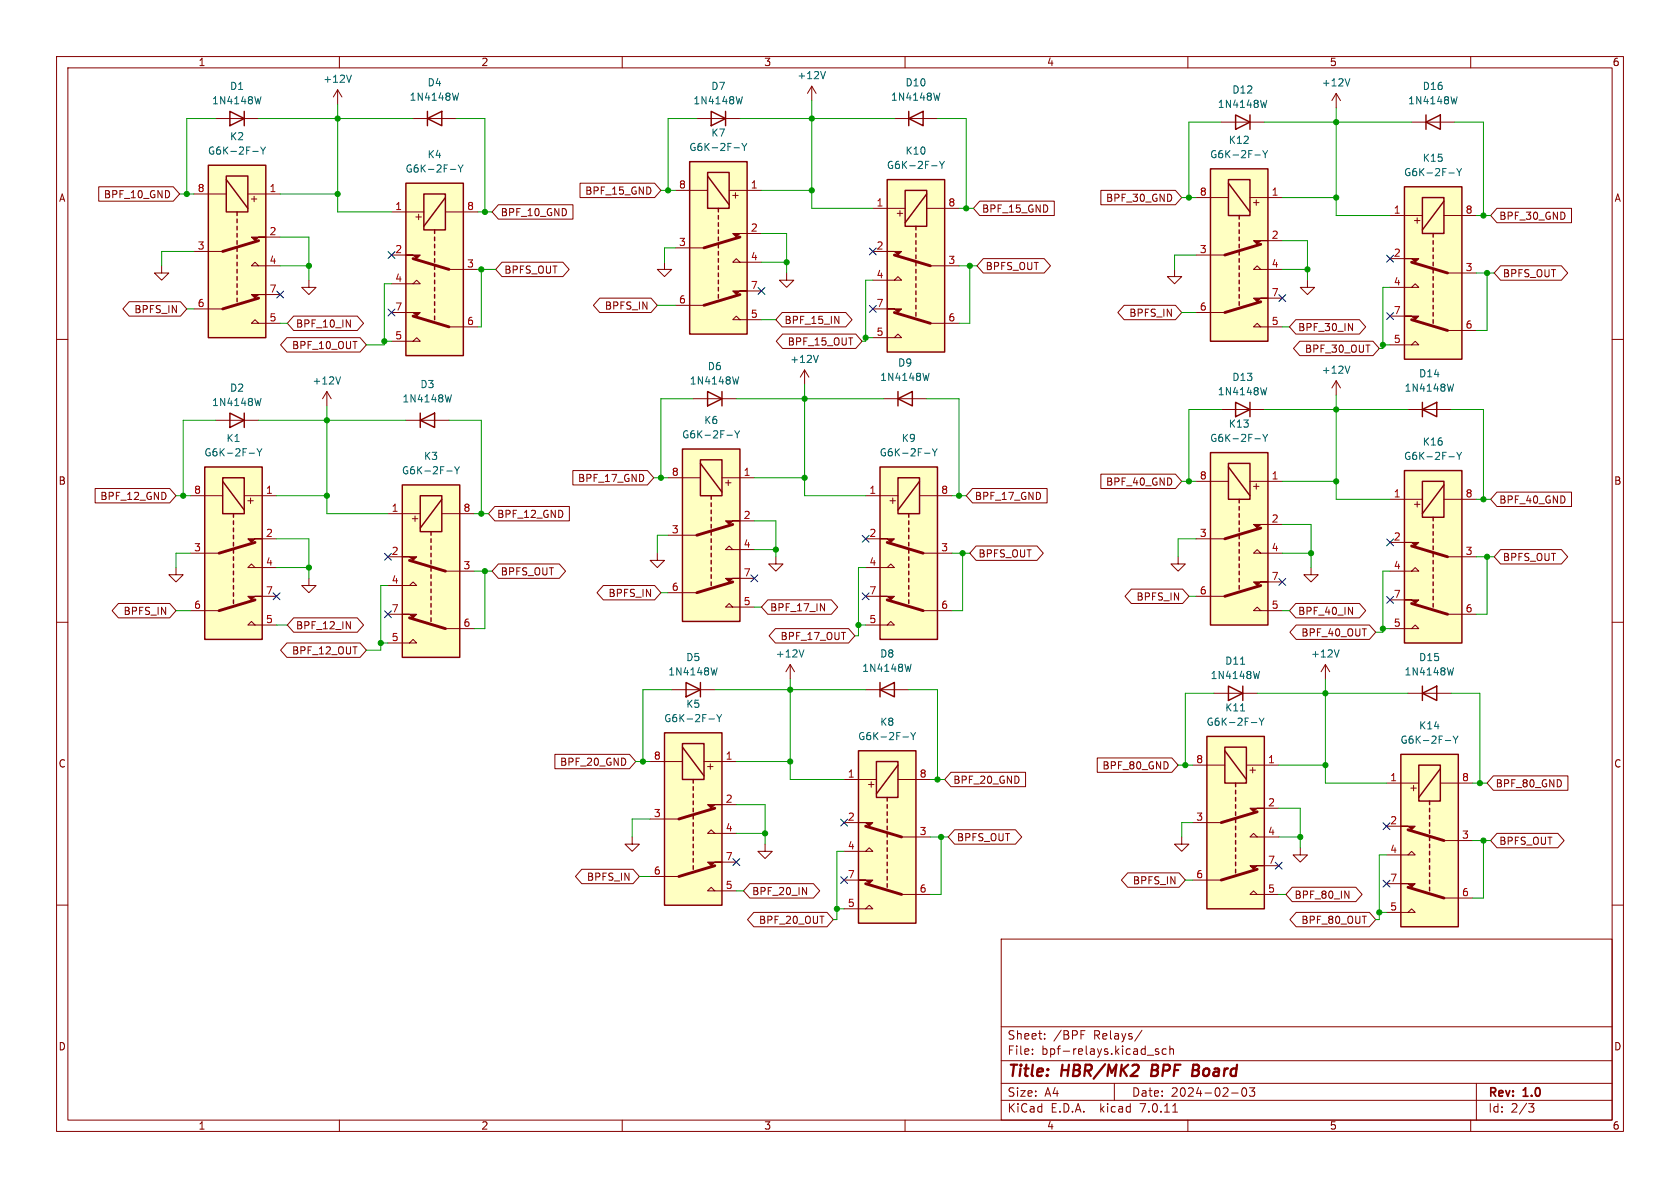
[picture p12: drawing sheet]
<svg xmlns="http://www.w3.org/2000/svg" width="297mm" height="210mm" viewBox="0 0 297 210" stroke-linecap="round" stroke-linejoin="round" font-family="sans-serif">
<g fill="none" stroke="#840000" stroke-width=".18">
<path d="M10 10h277v190h-277zM12 12h273v186h-273zM59.7 15.9l-.8 1.2M59.7 15.9v2.5M59.7 15.9l.8 1.2M60 10v2M110 10v2M143.5 15.2l.8 1.3M143.5 15.2v2.6M143.5 15.2l-.8 1.3M160 10v2M210 10v2"/>
<path d="M236.2 16.5l-.7 1.3M236.2 16.5v2.6M236.2 16.5l.8 1.3M260 10v2M17.5 33h13.1l1.1 1.3-1.1 1.3h-13.1zM34.3 34.3h5.7M38.1 21h7.6M43.8 34.3h5.7M69.2 37.5h5.7M73 21h7.6M78.7 37.5h5.8M88.1 36.2h13.2v2.5h-13.2l-1.1-1.2z"/>
<path d="M102.5 32.4h13.2l1.1 1.3-1.1 1.2h-13.2zM119.4 33.7h5.7M123.2 21h7.6M128.9 33.7h5.7M154.3 36.8h5.7M158.1 21h7.6M163.8 36.8h5.7M173.2 35.6h13.2v2.5h-13.2l-1.1-1.3zM194.6 33.7h13.2l1.1 1.2-1.1 1.3h-13.2zM211.5 34.9h5.7M215.9 21.6h7.6M221 34.9h5.7"/>
<path d="M245.7 38.1h5.8M249.6 21.6h7.6M255.3 38.1h5.7M264.6 36.8h13.2v2.6h-13.2l-1.1-1.3zM10 60h2M22.8 53.3h9.1l1.1 1.3-1.1 1.3h-9.1l-1.1-1.3zM28.6 47v1.3h1.2l-1.2 1.2-1.3-1.2h1.3M34.3 44.5h5.1M34.3 54.6h5.1M45.7 47l-.6-.6-.7 .6h5.1M45.7 57.2l-.6-.7-.7 .7h5.1M47 41.9h2.5"/>
<path d="M47 52.1h2.5M50.7 59.7h13l1.1 1.3-1.1 1.2h-13l-1.1-1.2zM51.9 55.9h11.3l1.1 1.3-1.1 1.2h-11.3l-1.1-1.2zM54.6 49.5v1.3h1.3l-1.3 1.3-1.3-1.3h1.3M61.2 56.6l.7 1.2v-1.2M69.2 50.2h5.1l-.6-.7-.7 .7M69.2 45.1h2.6M69.2 55.2h2.6M79.4 47.6h5.1M79.4 57.8h5.1M88.7 46.4h10.8l1.1 1.2-1.1 1.3h-10.8l-1.1-1.3zM106 52.7h9.1l1.1 1.3-1.1 1.2h-9.1l-1.1-1.2z"/>
<path d="M117.5 46.4v1.2h1.2l-1.2 1.3-1.3-1.3h1.3M119.4 43.8h5.1M119.4 54h5.1M130.8 46.4l-.6-.7-.7 .7h5.1M130.8 56.5l-.6-.6-.7 .6h5.1M132.1 41.3h2.5M132.1 51.4h2.5M138.3 55.2h11.2l1.1 1.3-1.1 1.3h-11.2l-1.1-1.3zM138.3 59.1h13l1.1 1.2-1.1 1.3h-13l-1.1-1.3zM139.1 48.3v1.2h1.2l-1.2 1.3-1.3-1.3h1.3M147.6 55.9l.7 1.3v-1.3M154.3 49.5h5.1l-.7-.6-.6 .6"/>
<path d="M154.3 59.7h5.1l-.7-.6-.6 .6M154.3 44.5h2.5M154.3 54.6h2.5M164.5 47h5M164.5 57.2h5M173.8 45.7h10.8l1.1 1.3-1.1 1.3h-10.8l-1.1-1.3zM198.7 54h9.1l1.1 1.2-1.1 1.3h-9.1l-1.1-1.3zM207.6 47.6v1.3h1.3l-1.3 1.3-1.2-1.3h1.2M211.5 45.1h5M211.5 55.2h5M222.9 47.6l-.7-.6-.6 .6h5.1M222.9 57.8l-.7-.6-.6 .6h5.1"/>
<path d="M224.2 42.5h2.5M224.2 52.7h2.5M229.1 56.5h11.2l1.1 1.3-1.1 1.3h-11.2l-1.1-1.3zM231.1 49.5v1.3h1.3l-1.3 1.3-1.2-1.3h1.2M238.4 57.2l.7 1.3v-1.3M245.7 50.8h5.1l-.6-.6-.6 .6M245.7 45.7h2.6M245.7 55.9h2.6M255.9 48.3h5.1M255.9 58.4h5.1M265.3 47h10.7l1.2 1.3-1.2 1.2h-10.7l-1.1-1.2zM285 60h2"/>
<path d="M38.1 74.3h7.6M57.8 69.2l-.8 1.3M57.8 69.2v2.6M57.8 69.2l.7 1.3M69.2 60.3h5.1l-.6-.6-.7 .6M71.8 74.3h7.6M122.6 70.5h7.6M142.2 65.4l-.7 1.3M142.2 65.4v2.5M142.2 65.4l.8 1.3M156.2 70.5h7.6M215.9 72.4h7.6"/>
<path d="M229.8 60.3h12.9l1.1 1.3-1.1 1.3h-12.9l-1.1-1.3zM236.2 67.3v2.6M236.2 67.3l-.7 1.3M236.2 67.3l.8 1.3M245.7 61h5.1l-.6-.7-.6 .7M248.9 72.4h7.6M16.8 86.4h13.2l1.1 1.2-1.1 1.3h-13.2zM33.7 87.6h5.7M33.7 97.8h5M43.2 87.6h5.7M46.4 95.3h2.5M68.6 98.4h2.5"/>
<path d="M68.6 90.8h5.7M78.1 90.8h5.7M87.5 89.5h13.2v2.6h-13.2l-1.1-1.3zM88.1 99.7h10.8l1.1 1.3-1.1 1.2h-10.8l-1.1-1.2zM101.3 83.2h13.2l1.1 1.3-1.1 1.2h-13.2zM116.2 97.8v1.3h1.3l-1.3 1.2-1.3-1.2h1.3M118.1 84.5h5.7M118.1 94.6h5.1M127.6 84.5h5.7M129.5 97.2l-.6-.7-.6 .7h5M130.8 92.1h2.5M137.2 98.4v1.3h1.2l-1.2 1.3-1.3-1.3h1.3"/>
<path d="M153 87.6h5.7M153 95.3h2.6M162.6 87.6h5.7M163.2 97.8h5.1M171.9 86.4h13.2v2.5h-13.2l-1.1-1.3zM172.6 96.5h10.7l1.1 1.3-1.1 1.3h-10.7l-1.2-1.3zM194.6 83.8h13.2l1.1 1.3-1.1 1.3h-13.2zM208.3 98.4v1.3h1.2l-1.2 1.3-1.3-1.3h1.3M211.5 95.3h5M211.5 85.1h5.7M221 85.1h5.7M222.9 97.8l-.7-.6-.6 .6h5.1"/>
<path d="M224.2 92.7h2.5M245.7 88.3h5.8M245.7 95.9h2.6M255.3 88.3h5.7M255.9 98.4h5.1M264.6 87h13.2v2.5h-13.2l-1.1-1.2zM265.3 97.2h10.7l1.2 1.2-1.2 1.3h-10.7l-1.1-1.3zM10 110h2M20.9 106.7h9.1l1.1 1.3-1.1 1.2h-9.1l-1.1-1.2zM31.1 100.3v1.3h1.3l-1.3 1.3-1.3-1.3h1.3M33.7 108h5M45.1 100.3l-.7-.6-.6 .6h5.1"/>
<path d="M45.1 110.5l-.7-.6-.6 .6h5.1M46.4 105.4h2.5M50.7 113.7h13l1.1 1.2-1.1 1.3h-13l-1.1-1.3zM51.9 109.2h11.3l1.1 1.3-1.1 1.3h-11.3l-1.1-1.3zM54.6 102.2v1.3h1.3l-1.3 1.3-1.3-1.3h1.3M61.2 109.9l.7 1.3v-1.3M68.6 103.5h5.1l-.7-.6-.6 .6M68.6 113.7h5.1l-.7-.7-.6 .7M68.6 108.6h2.5M78.7 101h5.1M78.7 111.1h5.1M106.7 103.5h9l1.1 1.3-1.1 1.2h-9l-1.2-1.2z"/>
<path d="M118.1 104.8h5.1M129.5 107.3l-.6-.6-.6 .6h5M130.8 102.2h2.5M135.7 106h11.3l1.1 1.3-1.1 1.3h-11.3l-1.1-1.3zM137.1 111.1h12.9l1.1 1.3-1.1 1.3h-12.9l-1.1-1.3zM139.7 117.5l-.8 1.2M139.7 117.5v2.5M139.7 117.5l.8 1.2M145 106.7l.8 1.3v-1.3M153 100.3h5.1l-.6-.6-.7 .6M153 110.5h5.1l-.6-.6-.7 .6M153 105.4h2.6"/>
<path d="M163.2 108h5.1M200 104.1h9.1l1.1 1.3-1.1 1.3h-9.1l-1.1-1.3zM211.5 105.4h5M222.9 108l-.7-.7-.6 .7h5.1M224.2 102.9h2.5M229.1 106.7h11.2l1.1 1.3-1.1 1.2h-11.2l-1.1-1.2zM229.1 110.5h13l1.1 1.3-1.1 1.2h-13l-1.1-1.2zM231.8 100.3v1.3h1.2l-1.2 1.3-1.3-1.3h1.3M234.3 117.5l-.7 1.2M234.3 117.5v2.5M234.3 117.5l.8 1.2M238.4 107.4l.7 1.2v-1.2"/>
<path d="M245.7 101h5.1l-.6-.7-.6 .7M245.7 111.1h5.1l-.6-.6-.6 .6M245.7 106h2.6M255.9 108.6h5.1M285 110h2M98.1 133.3h13.2l1.1 1.3-1.1 1.3h-13.2zM114.9 134.6h5.7M118.7 121.9h7.7M124.5 134.6h5.7M149.2 137.8h5.7M153 121.9h7.7M158.7 137.8h5.8"/>
<path d="M168.1 136.5h13.2v2.6h-13.2l-1.1-1.3zM194 134h13.2l1.1 1.3-1.1 1.2h-13.2zM210.8 135.3h5.7M214.6 122.6h7.6M220.3 135.3h5.8M245.1 138.4h5.7M248.9 122.6h7.6M254.6 138.4h5.7M264 137.2h13.2v2.5h-13.2l-1.1-1.3zM10 160h2M102.8 153.7h9.1l1.1 1.2-1.1 1.3h-9.1l-1.1-1.3zM111.8 148v1.2h1.2l-1.2 1.3-1.3-1.3h1.3"/>
<path d="M114.9 144.8h5.1M114.9 154.9h5.1M126.4 147.3l-.7-.6-.6 .6h5.1M126.4 157.5l-.7-.7-.6 .7h5.1M127.6 142.2h2.6M127.6 152.4h2.6M132.6 156.2h11.2l1.1 1.3-1.1 1.3h-11.2l-1.2-1.3zM135.3 149.2v1.3h1.2l-1.2 1.3-1.3-1.3h1.3M141.9 156.9l.7 1.3v-1.3M149.2 150.5h5.1l-.6-.6-.7 .6M149.2 145.4h2.6M149.2 155.6h2.6"/>
<path d="M159.4 148h5.1M159.4 158.1h5.1M168.8 146.7h10.7l1.1 1.3-1.1 1.2h-10.7l-1.2-1.2zM199.4 154.3h9l1.1 1.3-1.1 1.2h-9l-1.1-1.2zM208.9 148v1.2h1.3l-1.3 1.3-1.3-1.3h1.3M210.8 145.4h5.1M210.8 155.6h5.1M222.2 148l-.6-.7-.6 .7h5.1M222.2 158.1l-.6-.6-.6 .6h5.1M223.5 142.9h2.6M223.5 153h2.6M228.4 156.8h11.3l1.1 1.3-1.1 1.3h-11.3l-1.1-1.3z"/>
<path d="M229.9 149.9v1.2h1.2l-1.2 1.3-1.3-1.3h1.3M237.7 157.5l.8 1.3v-1.3M245.1 151.1h5.1l-.6-.6-.7 .6M245.1 146.1h2.5M245.1 156.2h2.5M255.3 148.6h5M255.3 158.8h5M264.6 147.3h10.8l1.1 1.3-1.1 1.3h-10.8l-1.1-1.3zM285 160h2M133.3 161.3h12.9l1.1 1.3-1.1 1.2h-12.9l-1.1-1.2zM149.2 160.7h5.1l-.6-.7-.7 .7M177 166h108v32h-108z"/>
<path d="M229.1 161.3h13l1.1 1.3-1.1 1.2h-13l-1.1-1.2zM245.1 161.3h5.1l-.6-.6-.7 .6M60 198v2M110 198v2M160 198v2M177 194.5h108M177 191.5h108M177 187.5h108M177 181.5h108M182.5 186.3v.1M182.5 185.5v.1M184.7 183.6v.1"/>
<path d="M184.7 182.8v.1M191.1 182.9h.5M191.1 182.2h.7M197 191.5v3M201.9 182.1l-1.3 2M202.8 186.5h1.2M204.8 185.5l-.3-.1-.3 .2 .1 .2 .5 .2v.3h-.6M206.2 185.5l-.5-.1-.2 .3v.4l.1 .2h.6M206.8 185.5l.2-.1 .4 .1 .1 .9M206.8 184.9v1.5M207.3 196.6h.9M210 198v2"/>
<path d="M217.7 193.2h1.2M219.7 192.4l.2-.1a.81 .81 0 0 1 .6 .6 .81 .81 0 0 1-.3 .8l-.2 .1a.81 .81 0 0 1-.3-1.4zM220.9 192.3h.9l-.5 .6 .4 .1v.7l-.2 .1h-.4l-.2-.1M260 198v2M261 191.5v6.5M270.2 195.1h1l-.5 .6 .4 .1 .1 .5-.3 .3h-.4"/>
</g>
<path d="M203.7 188.2l-.2 2h.8M210.9 189.2h.6M211 188.2l.8 .1M211.5 189.2l.3 .1M211.7 190.1l-1 .1M211.7 189.1l-.2 .1" fill="none" stroke="#840000" stroke-width=".4"/>
<g fill="none" stroke="#006464" stroke-width=".18">
<path d="M46.1 17.1l-.3 1.3M62.1 13.3l-.4 1.2M81.1 16.5l-.3 1.2M131.2 17.1l-.3 1.3M145.9 12.6l-.4 1.3M166.2 16.5l-.3 1.2M223.9 17.7l-.3 1.3M238.6 13.9l-.4 1.3M257.6 17.1l-.3 1.3M44.7 26.8h1M46.1 26l.4 .6M46.5 26.6v.6"/>
<path d="M46.9 26l-.4 .6M79.6 29.9h1M81 29.2l.4 .6M81.4 29.8v.6M81.9 29.2l-.5 .6M129.8 26.1h.9M131.2 25.3l.4 .7M131.6 26v.6M132 25.3l-.4 .7M164.7 29.3h1M166.1 28.5l.4 .7M166.5 29.2v.6"/>
<path d="M166.9 28.5l-.4 .7M221.9 27.4h.9M223.2 26.6l.5 .7M223.7 27.3v.6M224.1 26.6l-.4 .7M256.1 30.6h1M257.5 29.8l.5 .7M258 30.5v.6M258.4 29.8l-.4 .7M45.4 79.3l.5 .7M45.9 80v.6M46.1 70.4l-.3 1.3"/>
<path d="M46.3 79.3l-.4 .7M60.2 66.6l-.4 1.3M79.8 69.8l-.3 1.3M128.5 76.9h1M129.9 76.1l.4 .7M130.3 76.8v.6M130.6 66.6l-.3 1.3M130.7 76.1l-.4 .7M144.7 62.8l-.5 1.3M164.3 66l-.3 1.3M164.8 79.3l.5 .7M165.3 80v.6"/>
<path d="M165.7 79.3l-.4 .7M221.9 77.6h.9M223.2 76.8l.5 .6M223.7 77.4v.6M223.9 68.5l-.3 1.3M224.1 76.8l-.4 .6M238.6 64.7l-.4 1.3M257 67.9l-.3 1.3M257.5 80l.5 .6M258.4 80l-.4 .6M44.1 80.1h.9M79 83.3h.9"/>
<path d="M80.4 82.5l.4 .7M80.8 83.2v.6M81.2 82.5l-.4 .7M163.4 80.1h1M256.1 80.7h1M258 80.6v.6M126.8 118.1l-.3 1.2M142.1 114.9l-.4 1.2M161.1 117.4l-.3 1.3M219.3 117.4h.7M222.7 118.7l-.3 1.3M236.7 114.9l-.4 1.2"/>
<path d="M257 118.1l-.3 1.2M125.3 127.1h1M126.7 126.3l.5 .7M127.2 127v.6M127.6 126.3l-.4 .7M159.6 130.3h1M161 129.5l.4 .6M161.4 130.1v.7M161.9 129.5l-.5 .6M219.3 125.7h.7M221.2 127.7h1M222.6 126.9l.4 .7"/>
<path d="M223 127.6v.6M223.5 126.9l-.5 .7M255.5 130.9h1M256.9 130.1l.4 .7M257.3 130.8v.6M257.7 130.1l-.4 .7"/>
</g>
<g fill="none" stroke="#840000" stroke-width=".25">
<path d="M40.6 19.7l2.6 1.3-2.6 1.2zM43.2 19.7v2.5M75.6 19.7v2.5M125.7 19.7l2.6 1.3-2.6 1.2zM128.3 19.7v2.5M160.7 19.7v2.5M36.8 29.2h10.2v30.5h-10.2zM40 31.1h3.8v6.4h-3.8zM40 31.8l3.8 5M41.9 37.5v.6M41.9 38.7v.7M71.8 32.4h10.1v30.5h-10.1z"/>
<path d="M74.9 34.3h3.8v6.3h-3.8zM75.6 21l2.5-1.3v2.5zM78.7 34.9l-3.8 5.1M121.9 28.6h10.2v30.5h-10.2zM125.1 30.5h3.8v6.3h-3.8zM125.1 31.1l3.8 5.1M127 36.8v.7M127 38.1v.6M127 39.4v.6M156.8 31.8h10.2v30.4h-10.2zM160 33.7h3.8v6.3h-3.8zM160.7 21l2.5-1.3v2.5z"/>
<path d="M163.8 34.3l-3.8 5.1M214 29.8h10.2v30.5h-10.2zM217.2 31.8h3.8v6.3h-3.8zM217.2 32.4l3.8 5.1M218.4 20.3l2.6 1.3-2.6 1.3zM219.1 38.1v.6M219.1 39.4v.6M221 20.3v2.6M248.3 33h10.1v30.5h-10.1zM251.5 34.9h3.8v6.4h-3.8zM252.1 21.6l2.5-1.3v2.6zM252.1 20.3v2.6"/>
<path d="M255.3 35.6l-3.8 5M41.9 40v.6M41.9 41.3v.6M41.9 42.5v.7M41.9 43.8v.7M41.9 45.1v.6M41.9 46.4v.6M41.9 47.6v.7M41.9 48.9v.6M41.9 50.2v.6M41.9 51.4v.7M41.9 52.7v.6"/>
<path d="M76.8 40.6v.7M76.8 41.9v.6M76.8 43.2v.6M76.8 44.5v.6M76.8 45.7v.7M76.8 47v.6M76.8 48.3v.6M76.8 49.5v.7M76.8 50.8v.6M76.8 52.1v.6M76.8 53.3v.7M76.8 54.6v.6"/>
<path d="M76.8 55.9v.6M127 40.6v.7M127 41.9v.6M127 43.2v.6M127 44.5v.6M127 45.7v.7M127 47v.6M127 48.3v.6M127 49.5v.7M127 50.8v.6M127 52.1v.6M161.9 40v.6"/>
<path d="M161.9 41.3v.6M161.9 42.5v.7M161.9 43.8v.7M161.9 45.1v.6M161.9 46.4v.6M161.9 47.6v.7M161.9 48.9v.6M161.9 50.2v.6M161.9 51.4v.7M161.9 52.7v.6M161.9 54v.6M161.9 55.2v.7"/>
<path d="M219.1 40.6v.7M219.1 41.9v.6M219.1 43.2v.6M219.1 44.5v.6M219.1 45.7v.7M219.1 47v.6M219.1 48.3v.6M219.1 49.5v.7M219.1 50.8v.6M219.1 52.1v.6M219.1 53.3v.7M253.4 41.3v.6"/>
<path d="M253.4 42.5v.7M253.4 43.8v.7M253.4 45.1v.6M253.4 46.4v.6M253.4 47.6v.7M253.4 48.9v.6M253.4 50.2v.6M253.4 51.4v.7M253.4 52.7v.6M253.4 54v.6M253.4 55.2v.7M253.4 56.5v.7"/>
<path d="M40.6 73l2.6 1.3-2.6 1.3zM43.2 73v2.6M74.3 74.3l2.5-1.3v2.6zM74.3 73v2.6M120.6 79.4h10.2v30.5h-10.2zM125.1 69.2l2.5 1.3-2.5 1.3zM127.6 69.2v2.6M158.7 70.5l2.6-1.3v2.6zM158.7 69.2v2.6M218.4 71.1l2.6 1.3-2.6 1.3zM221 71.1v2.6M251.5 72.4l2.5-1.3v2.6z"/>
<path d="M251.5 71.1v2.6M36.2 82.6h10.2v30.4h-10.2zM39.4 84.5h3.8v6.3h-3.8zM39.4 85.1l3.8 5.1M41.3 90.8v.6M41.3 92.1v.6M41.3 93.3v.7M41.3 94.6v.7M41.3 95.9v.6M41.3 97.2v.6M41.3 98.4v.7M41.3 99.7v.6"/>
<path d="M71.1 85.7h10.2v30.5h-10.2zM74.3 87.6h3.8v6.4h-3.8zM76.2 94v.6M76.2 95.3v.6M76.2 96.5v.7M76.2 97.8v.6M76.2 99.1v.6M78.1 88.3l-3.8 5M123.8 81.3h3.8v6.3h-3.8zM123.8 81.9l3.8 5.1M125.7 87.6v.7M125.7 88.9v.6"/>
<path d="M125.7 90.2v.6M125.7 91.4v.7M125.7 92.7v.6M125.7 94v.6M125.7 95.3v.6M125.7 96.5v.7M125.7 97.8v.6M125.7 99.1v.6M155.6 82.6h10.1v30.4h-10.1zM158.7 84.5h3.9v6.3h-3.9zM160.7 90.8v.6M160.7 92.1v.6"/>
<path d="M160.7 93.3v.7M160.7 94.6v.7M160.7 95.9v.6M160.7 97.2v.6M160.7 98.4v.7M160.7 99.7v.6M162.6 85.1l-3.9 5.1M214 80h10.2v30.5h-10.2zM217.2 81.9h3.8v6.4h-3.8zM217.2 82.6l3.8 5M219.1 88.3v.6M219.1 89.5v.7"/>
<path d="M219.1 90.8v.6M219.1 92.1v.6M219.1 93.3v.7M219.1 94.6v.7M219.1 95.9v.6M219.1 97.2v.6M219.1 98.4v.7M219.1 99.7v.6M248.3 83.2h10.1v30.5h-10.1zM251.5 85.1h3.8v6.3h-3.8zM253.4 91.4v.7M253.4 92.7v.6"/>
<path d="M253.4 94v.6M253.4 95.3v.6M253.4 96.5v.7M253.4 97.8v.6M253.4 99.1v.6M255.3 85.7l-3.8 5.1M41.3 101v.6M41.3 102.2v.7M41.3 103.5v.6M41.3 104.8v.6M41.3 106v.7M76.2 100.3v.7"/>
<path d="M76.2 101.6v.6M76.2 102.9v.6M76.2 104.1v.7M76.2 105.4v.6M76.2 106.7v.6M76.2 108v.6M76.2 109.2v.7M125.7 100.3v.7M125.7 101.6v.6M125.7 102.9v.6M160.7 101v.6M160.7 102.2v.7"/>
<path d="M160.7 103.5v.6M160.7 104.8v.6M160.7 106v.7M219.1 101v.6M219.1 102.2v.7M219.1 103.5v.6M253.4 100.3v.7M253.4 101.6v.6M253.4 102.9v.6M253.4 104.1v.7M253.4 105.4v.6M253.4 106.7v.6"/>
<path d="M117.5 129.5h10.1v30.5h-10.1zM120.6 131.4h3.9v6.4h-3.9zM120.6 132.1l3.9 5.1M121.3 120.7l2.5 1.2-2.5 1.3zM122.6 137.8v.6M122.6 139.1v.6M123.8 120.7v2.5M151.8 132.7h10.1v30.5h-10.1zM154.9 134.6h3.8v6.4h-3.8zM155.6 121.9l2.5-1.2v2.5zM155.6 120.7v2.5M158.7 135.3l-3.8 5"/>
<path d="M213.4 130.2h10.1v30.5h-10.1zM216.5 132.1h3.8v6.3h-3.8zM216.5 132.7l3.8 5.1M217.2 121.3l2.5 1.3-2.5 1.2zM218.4 138.4v.7M218.4 139.7v.6M219.7 121.3v2.5M247.6 133.4h10.2v30.4h-10.2zM250.8 135.3h3.8v6.3h-3.8zM251.5 122.6l2.5-1.3v2.5zM251.5 121.3v2.5M254.6 135.9l-3.8 5.1"/>
<path d="M122.6 140.3v.7M122.6 141.6v.6M122.6 142.9v.6M122.6 144.1v.7M122.6 145.4v.7M122.6 146.7v.6M122.6 148v.6M122.6 149.2v.7M122.6 150.5v.6M122.6 151.8v.6M122.6 153v.7M156.8 141v.6"/>
<path d="M156.8 142.2v.7M156.8 143.5v.6M156.8 144.8v.6M156.8 146.1v.6M156.8 147.3v.7M156.8 148.6v.6M156.8 149.9v.6M156.8 151.1v.7M156.8 152.4v.6M156.8 153.7v.6M156.8 154.9v.7M156.8 156.2v.6"/>
<path d="M218.4 141v.6M218.4 142.2v.7M218.4 143.5v.6M218.4 144.8v.6M218.4 146.1v.6M218.4 147.3v.7M218.4 148.6v.6M218.4 149.9v.6M218.4 151.1v.7M218.4 152.4v.6M218.4 153.7v.6M252.7 141.6v.6"/>
<path d="M252.7 142.9v.6M252.7 144.1v.7M252.7 145.4v.7M252.7 146.7v.6M252.7 148v.6M252.7 149.2v.7M252.7 150.5v.6M252.7 151.8v.6M252.7 153v.7M252.7 154.3v.6M252.7 155.6v.6M252.7 156.8v.7"/>
</g>
<g fill="#ffffc2" stroke="#ffffc2" stroke-width=".18">
<path d="M248.3 33h10.1v30.5h-10.1z"/>
<path d="M247.6 133.4h10.2v30.4h-10.2z"/>
<path d="M71.8 32.4h10.1v30.5h-10.1z"/>
<path d="M36.8 29.2h10.2v30.5h-10.2z"/>
<path d="M214 29.8h10.2v30.5h-10.2z"/>
<path d="M248.3 83.2h10.1v30.5h-10.1z"/>
<path d="M213.4 130.2h10.1v30.5h-10.1z"/>
<path d="M36.2 82.6h10.2v30.4h-10.2z"/>
<path d="M214 80h10.2v30.5h-10.2z"/>
<path d="M151.8 132.7h10.1v30.5h-10.1z"/>
<path d="M120.6 79.4h10.2v30.5h-10.2z"/>
<path d="M117.5 129.5h10.1v30.5h-10.1z"/>
<path d="M155.6 82.6h10.1v30.4h-10.1z"/>
<path d="M156.8 31.8h10.2v30.4h-10.2z"/>
<path d="M71.1 85.7h10.2v30.5h-10.2z"/>
<path d="M121.9 28.6h10.2v30.5h-10.2z"/>
</g>
<g fill="none" stroke="#840000" stroke-width=".51">
<path d="M45.7 42.5l-6.3 2M45.7 52.7l-6.3 1.9M73 45.7l6.4 1.9M73 55.9l6.4 1.9M130.8 41.9l-6.3 1.9M130.8 52.1l-6.3 1.9M158.1 45.1l6.4 1.9M158.1 55.2l6.4 2M222.9 43.2l-6.4 1.9M222.9 53.3l-6.4 1.9M249.6 46.4l6.3 1.9M249.6 56.5l6.3 1.9"/>
<path d="M45.1 95.9l-6.4 1.9M72.4 99.1l6.3 1.9M129.5 92.7l-6.3 1.9M156.8 95.9l6.4 1.9M222.9 93.3l-6.4 2M249.6 96.5l6.3 1.9M45.1 106l-6.4 2M72.4 109.2l6.3 1.9M129.5 102.9l-6.3 1.9M156.8 106l6.4 2M222.9 103.5l-6.4 1.9M249.6 106.7l6.3 1.9"/>
<path d="M126.4 142.9l-6.4 1.9M126.4 153l-6.4 1.9M153 146.1l6.4 1.9M153 156.2l6.4 1.9M222.2 143.5l-6.3 1.9M222.2 153.7l-6.3 1.9M248.9 146.7l6.4 1.9M248.9 156.8l6.4 2"/>
</g>
<g fill="#840000" stroke="#840000" stroke-width=".18">
<path d="M248.3 45.7h2.5l-.6 .7-.6-.7z"/>
<path d="M248.3 55.9h2.5l-.6 .6-.6-.6z"/>
<path d="M247.6 146.1h2.6l-.6 .6-.7-.6z"/>
<path d="M247.6 156.2h2.6l-.6 .6-.7-.6z"/>
<path d="M71.8 45.1h2.5l-.6 .6-.7-.6z"/>
<path d="M71.8 55.2h2.5l-.6 .7-.7-.7z"/>
<path d="M44.4 41.9h2.6h-1.3l-.6 .6z"/>
<path d="M44.4 52.1h2.6h-1.3l-.6 .6z"/>
<path d="M221.6 42.5h2.6h-1.3l-.7 .7z"/>
<path d="M221.6 52.7h2.6h-1.3l-.7 .6z"/>
<path d="M248.3 95.9h2.5l-.6 .6-.6-.6z"/>
<path d="M248.3 106h2.5l-.6 .7-.6-.7z"/>
<path d="M221 142.9h2.5h-1.3l-.6 .6z"/>
<path d="M221 153h2.5h-1.3l-.6 .7z"/>
<path d="M43.8 95.3h2.6h-1.3l-.7 .6z"/>
<path d="M43.8 105.4h2.6h-1.3l-.7 .6z"/>
<path d="M221.6 92.7h2.6h-1.3l-.7 .6z"/>
<path d="M221.6 102.9h2.6h-1.3l-.7 .6z"/>
<path d="M151.8 145.4h2.5l-.6 .7-.7-.7z"/>
<path d="M151.8 155.6h2.5l-.6 .6-.7-.6z"/>
<path d="M128.3 92.1h2.5h-1.3l-.6 .6z"/>
<path d="M128.3 102.2h2.5h-1.3l-.6 .7z"/>
<path d="M125.1 142.2h2.5h-1.2l-.7 .7z"/>
<path d="M125.1 152.4h2.5h-1.2l-.7 .6z"/>
<path d="M155.6 95.3h2.5l-.6 .6-.7-.6z"/>
<path d="M155.6 105.4h2.5l-.6 .6-.7-.6z"/>
<path d="M156.8 44.5h2.6l-.7 .6-.6-.6z"/>
<path d="M156.8 54.6h2.6l-.7 .6-.6-.6z"/>
<path d="M71.1 98.4h2.6l-.7 .7-.6-.7z"/>
<path d="M71.1 108.6h2.6l-.7 .6-.6-.6z"/>
<path d="M129.5 41.3h2.6h-1.3l-.6 .6z"/>
<path d="M129.5 51.4h2.6h-1.3l-.6 .7z"/>
</g>
<g fill="none" stroke="#009600" stroke-width=".18">
<path d="M59.7 18.4v19.1h9.5M143.5 17.8v19h10.8M236.2 19.1v19h9.5M31.7 34.3h2.6M38.1 21h-5.1v13.3M45.7 21h27.3M49.5 34.3h10.2M80.6 21h5.1v16.5M84.5 37.5h2.5M116.8 33.7h2.6M123.2 21h-5.1v12.7M130.8 21h27.3"/>
<path d="M134.6 33.7h8.9M165.7 21h5.1v15.8M169.5 36.8h2.6M208.9 34.9h2.6M215.9 21.6h-5.7v13.3M223.5 21.6h26.1M226.7 34.9h9.5M257.2 21.6h5.1v16.5M261 38.1h2.5M33 54.6h1.3M34.3 44.5h-5.7v2.5M49.5 41.9h5.1v7.6"/>
<path d="M49.5 47h5.1M49.5 57.2h1.3M69.2 50.2h-1.3v10.8h-3.1M84.5 47.6h3.1M85.1 47.6v10.2h-.6M116.2 54h3.2M119.4 43.8h-1.9v2.6M134.6 41.3h4.5v7M134.6 56.5h2.6M134.6 46.4h4.5M153 59.7h1.3M154.3 49.5h-1.3v10.8h-.6"/>
<path d="M169.5 47h3.2M171.4 47v10.2h-1.9M208.9 55.2h2.6M211.5 45.1h-3.9v2.5M226.7 57.8h1.3M226.7 47.6h4.4M226.7 42.5h4.4v7M245.7 50.8h-1.2v10.8h-.7M261 48.3h3.2M262.9 48.3v10.1h-1.9M38.1 74.3h-5.7v13.3M45.7 74.3h26.1"/>
<path d="M57.8 71.8v19h10.8M67.9 60.3h1.3M79.4 74.3h5.7v16.5M122.6 70.5h-5.8v14M130.2 70.5h26M142.2 67.9v19.7h10.8M163.8 70.5h5.7v17.1M215.9 72.4h-5.7v12.7M223.5 72.4h25.4M236.2 69.9v18.4h9.5M244.5 61h1.2M256.5 72.4h5.8v15.9"/>
<path d="M31.1 87.6h2.6M33.7 97.8h-2.6v2.5M48.9 95.3h5.7v6.9M48.9 87.6h8.9M83.8 90.8h2.6M115.6 84.5h2.5M118.1 94.6h-1.9v3.2M133.3 92.1h3.9v6.3M133.3 97.2h3.9M133.3 84.5h8.9M168.3 97.8h3.1M168.3 87.6h2.5"/>
<path d="M170.2 97.8v10.2h-1.9M208.9 85.1h2.6M211.5 95.3h-3.2v3.1M226.7 92.7h5.1v7.6M226.7 97.8h5.1M226.7 85.1h9.5M261 98.4h3.2M261 88.3h2.5M262.9 98.4v10.2h-1.9M31.1 108h2.6M48.9 110.5h1.9M48.9 100.3h5.7"/>
<path d="M67.3 113.7h1.3M68.6 103.5h-1.3v11.4h-2.5M83.8 101h3.2M85.7 101v10.1h-1.9M116.8 104.8h1.3M133.3 107.3h1.3M151.8 110.5h1.2M153 100.3h-1.2v12.1h-.7M210.2 105.4h1.3M226.7 108h1.3M244.5 111.1h1.2M245.7 101h-1.2v10.8h-1.3"/>
<path d="M112.4 134.6h2.5M118.7 121.9h-5v12.7M126.4 121.9h26.6M130.2 134.6h9.5M139.7 120v17.8h9.5M160.7 121.9h5v15.9M164.5 137.8h2.5M208.3 135.3h2.5M214.6 122.6h-5.1v12.7M222.2 122.6h26.7M226.1 135.3h8.2M234.3 120v18.4h10.8"/>
<path d="M256.5 122.6h5.1v15.8M260.3 138.4h2.6M113 154.9h1.9M114.9 144.8h-3.1v3.2M130.2 142.2h5.1v7M130.2 147.3h5.1M130.2 157.5h1.2M149.2 150.5h-1.2v12.1h-.7M164.5 148h3.1M166.4 148v10.1h-1.9M209.5 155.6h1.3M210.8 145.4h-1.9v2.6"/>
<path d="M226.1 148h3.8M226.1 158.1h1.2M226.1 142.9h3.8v7M245.1 151.1h-1.3v11.5h-.6M260.3 148.6h3.2M262.3 148.6v10.2h-2M148 160.7h1.2M243.8 161.3h1.3"/>
</g>
<g fill="none" stroke="#000084" stroke-width=".18">
<path d="M48.9 51.5l1.2 1.2M50.1 51.5l-1.2 1.2M68.6 44.5l1.2 1.2M68.6 54.6l1.2 1.3M69.8 44.5l-1.2 1.2M69.8 54.6l-1.2 1.3M134 50.8l1.2 1.2M135.2 50.8l-1.2 1.2M153.7 54l1.2 1.2M153.7 43.8l1.2 1.3M154.9 54l-1.2 1.2M154.9 43.8l-1.2 1.3"/>
<path d="M226.1 52.1l1.2 1.2M227.3 52.1l-1.2 1.2M245.1 45.1l1.3 1.2M245.1 55.3l1.3 1.2M246.4 45.1l-1.3 1.2M246.4 55.3l-1.3 1.2M68 97.8l1.2 1.2M69.2 97.8l-1.2 1.2M152.4 94.6l1.2 1.3M153.6 94.6l-1.2 1.3M245.1 95.3l1.3 1.2M246.4 95.3l-1.3 1.2"/>
<path d="M48.3 104.8l1.2 1.2M49.5 104.8l-1.2 1.2M68 108l1.2 1.2M69.2 108l-1.2 1.2M132.7 101.6l1.3 1.2M134 101.6l-1.3 1.2M152.4 104.8l1.2 1.2M153.6 104.8l-1.2 1.2M226.1 102.3l1.2 1.2M227.3 102.3l-1.2 1.2M245.1 105.4l1.3 1.3M246.4 105.4l-1.3 1.3"/>
<path d="M129.6 151.8l1.2 1.2M130.8 151.8l-1.2 1.2M148.6 155l1.2 1.2M148.6 144.8l1.2 1.2M149.8 155l-1.2 1.2M149.8 144.8l-1.2 1.2M225.5 152.4l1.2 1.2M226.7 152.4l-1.2 1.2M244.5 155.6l1.2 1.2M244.5 145.4l1.2 1.3M245.7 155.6l-1.2 1.2M245.7 145.4l-1.2 1.3"/>
</g>
<g fill="#009600" stroke="#009600" stroke-width=".18">
<circle cx="262.3" cy="148.6" r=".46"/>
<circle cx="261.6" cy="138.4" r=".46"/>
<circle cx="234.3" cy="135.3" r=".46"/>
<circle cx="234.3" cy="122.6" r=".46"/>
<circle cx="244.5" cy="111.1" r=".46"/>
<circle cx="209.5" cy="135.3" r=".46"/>
<circle cx="243.8" cy="161.3" r=".46"/>
<circle cx="229.9" cy="148" r=".46"/>
<circle cx="236.2" cy="72.4" r=".46"/>
<circle cx="236.2" cy="85.1" r=".46"/>
<circle cx="244.5" cy="61" r=".46"/>
<circle cx="231.1" cy="47.6" r=".46"/>
<circle cx="210.2" cy="85.1" r=".46"/>
<circle cx="142.2" cy="84.5" r=".46"/>
<circle cx="139.7" cy="121.9" r=".46"/>
<circle cx="151.8" cy="110.5" r=".46"/>
<circle cx="137.2" cy="97.2" r=".46"/>
<circle cx="236.2" cy="34.9" r=".46"/>
<circle cx="236.2" cy="21.6" r=".46"/>
<circle cx="262.9" cy="48.3" r=".46"/>
<circle cx="262.3" cy="38.1" r=".46"/>
<circle cx="210.2" cy="34.9" r=".46"/>
<circle cx="262.3" cy="88.3" r=".46"/>
<circle cx="262.9" cy="98.4" r=".46"/>
<circle cx="231.8" cy="97.8" r=".46"/>
<circle cx="139.7" cy="134.6" r=".46"/>
<circle cx="135.3" cy="147.3" r=".46"/>
<circle cx="166.4" cy="148" r=".46"/>
<circle cx="165.7" cy="137.8" r=".46"/>
<circle cx="148" cy="160.7" r=".46"/>
<circle cx="113.7" cy="134.6" r=".46"/>
<circle cx="170.8" cy="36.8" r=".46"/>
<circle cx="85.1" cy="47.6" r=".46"/>
<circle cx="85.7" cy="37.5" r=".46"/>
<circle cx="139.1" cy="46.4" r=".46"/>
<circle cx="118.1" cy="33.7" r=".46"/>
<circle cx="143.5" cy="21" r=".46"/>
<circle cx="143.5" cy="33.7" r=".46"/>
<circle cx="54.6" cy="47" r=".46"/>
<circle cx="59.7" cy="34.3" r=".46"/>
<circle cx="33" cy="34.3" r=".46"/>
<circle cx="67.3" cy="113.7" r=".46"/>
<circle cx="85.7" cy="101" r=".46"/>
<circle cx="85.1" cy="90.8" r=".46"/>
<circle cx="116.8" cy="84.5" r=".46"/>
<circle cx="169.5" cy="87.6" r=".46"/>
<circle cx="170.2" cy="97.8" r=".46"/>
<circle cx="171.4" cy="47" r=".46"/>
<circle cx="142.2" cy="70.5" r=".46"/>
<circle cx="153" cy="59.7" r=".46"/>
<circle cx="57.8" cy="74.3" r=".46"/>
<circle cx="57.8" cy="87.6" r=".46"/>
<circle cx="54.6" cy="100.3" r=".46"/>
<circle cx="32.4" cy="87.6" r=".46"/>
<circle cx="59.7" cy="21" r=".46"/>
<circle cx="67.9" cy="60.3" r=".46"/>
</g>
<g font-size="2.8" fill="#840000">
<text x="178" y="190.9">Title:</text>
<text x="187.7" y="190.9">HBR/MK2</text>
<text x="204.4" y="190.9">BPF</text>
<text x="212.4" y="190.9">Board</text>
</g>
<g font-size="2.1" fill="#840000">
<text x="178" y="184">Sheet:</text>
<text x="186.2" y="184">/BPF</text>
<text x="193.4" y="184">Relays/</text>
<text x="178" y="186.7">File:</text>
<text x="184.1" y="186.7">bpf-relays.kicad_sch</text>
<text x="178" y="196.9">KiCad</text>
<text x="178" y="194.1">Size:</text>
<text x="184.7" y="194.1">A4</text>
<text x="185.7" y="196.9">E.D.A.</text>
<text x="194.6" y="196.9">kicad</text>
<text x="200" y="194.1">Date:</text>
<text x="201.8" y="196.9">7.0.11</text>
<text x="207" y="194.1">2024-02-03</text>
<text x="263" y="194.3">Rev:</text>
<text x="263" y="196.9">Id:</text>
<text x="267.1" y="196.9">2/3</text>
<text x="269.4" y="194.3">1.0</text>
</g>
<g font-size="1.8" fill="#840000">
<text x="35" y="11.9">1</text>
<text x="85" y="11.9">2</text>
<text x="135" y="11.9">3</text>
<text x="185" y="11.9">4</text>
<text x="235" y="11.9">5</text>
<text x="285" y="11.9">6</text>
<text x="10.3" y="35.9">A</text>
<text x="18.3" y="35.2">BPF_10_GND</text>
<text x="103.4" y="34.6">BPF_15_GND</text>
<text x="130.8" y="35.4" transform="rotate(-90 130.8 35.4)">+</text>
<text x="195.4" y="35.9">BPF_30_GND</text>
<text x="285.3" y="35.9">A</text>
<text x="45.7" y="36.1" transform="rotate(-90 45.7 36.1)">+</text>
<text x="74.8" y="39.3" transform="rotate(-90 74.8 39.3)">+</text>
<text x="88.4" y="38.4">BPF_10_GND</text>
<text x="159.9" y="38.6" transform="rotate(-90 159.9 38.6)">+</text>
<text x="173.5" y="37.8">BPF_15_GND</text>
<text x="222.9" y="36.7" transform="rotate(-90 222.9 36.7)">+</text>
<text x="251.3" y="39.9" transform="rotate(-90 251.3 39.9)">+</text>
<text x="265" y="39.1">BPF_30_GND</text>
<text x="174.1" y="47.9">BPFS_OUT</text>
<text x="89.1" y="48.6">BPFS_OUT</text>
<text x="265.6" y="49.2">BPFS_OUT</text>
<text x="23.6" y="55.6">BPFS_IN</text>
<text x="52.2" y="58.1">BPF_10_IN</text>
<text x="106.8" y="54.9">BPFS_IN</text>
<text x="138.6" y="57.5">BPF_15_IN</text>
<text x="199.5" y="56.2">BPFS_IN</text>
<text x="229.4" y="58.7">BPF_30_IN</text>
<text x="51.5" y="61.9">BPF_10_OUT</text>
<text x="139.2" y="61.3">BPF_15_OUT</text>
<text x="230.6" y="62.5">BPF_30_OUT</text>
<text x="10.3" y="85.9">B</text>
<text x="17.6" y="88.6">BPF_12_GND</text>
<text x="45.1" y="89.4" transform="rotate(-90 45.1 89.4)">+</text>
<text x="102.1" y="85.4">BPF_17_GND</text>
<text x="129.5" y="86.2" transform="rotate(-90 129.5 86.2)">+</text>
<text x="158.6" y="89.4" transform="rotate(-90 158.6 89.4)">+</text>
<text x="172.2" y="88.6">BPF_17_GND</text>
<text x="195.4" y="86">BPF_40_GND</text>
<text x="222.9" y="86.9" transform="rotate(-90 222.9 86.9)">+</text>
<text x="265" y="89.2">BPF_40_GND</text>
<text x="285.3" y="85.9">B</text>
<text x="74.2" y="92.6" transform="rotate(-90 74.2 92.6)">+</text>
<text x="87.8" y="91.8">BPF_12_GND</text>
<text x="251.3" y="90.1" transform="rotate(-90 251.3 90.1)">+</text>
<text x="88.4" y="101.9">BPFS_OUT</text>
<text x="172.9" y="98.7">BPFS_OUT</text>
<text x="265.6" y="99.4">BPFS_OUT</text>
<text x="107.5" y="105.7">BPFS_IN</text>
<text x="200.8" y="106.4">BPFS_IN</text>
<text x="21.7" y="108.9">BPFS_IN</text>
<text x="52.2" y="111.4">BPF_12_IN</text>
<text x="136" y="108.3">BPF_17_IN</text>
<text x="137.9" y="113.3">BPF_17_OUT</text>
<text x="229.4" y="108.9">BPF_40_IN</text>
<text x="230" y="112.7">BPF_40_OUT</text>
<text x="51.5" y="115.9">BPF_12_OUT</text>
<text x="10.3" y="135.9">C</text>
<text x="98.9" y="135.6">BPF_20_GND</text>
<text x="126.3" y="136.4" transform="rotate(-90 126.3 136.4)">+</text>
<text x="194.8" y="136.2">BPF_80_GND</text>
<text x="222.2" y="137" transform="rotate(-90 222.2 137)">+</text>
<text x="285.3" y="135.9">C</text>
<text x="154.8" y="139.6" transform="rotate(-90 154.8 139.6)">+</text>
<text x="168.4" y="138.7">BPF_20_GND</text>
<text x="250.7" y="140.2" transform="rotate(-90 250.7 140.2)">+</text>
<text x="264.3" y="139.4">BPF_80_GND</text>
<text x="169.1" y="148.9">BPFS_OUT</text>
<text x="265" y="149.5">BPFS_OUT</text>
<text x="103.7" y="155.9">BPFS_IN</text>
<text x="132.9" y="158.4">BPF_20_IN</text>
<text x="200.2" y="156.5">BPFS_IN</text>
<text x="228.8" y="159.1">BPF_80_IN</text>
<text x="134.1" y="163.5">BPF_20_OUT</text>
<text x="230" y="163.5">BPF_80_OUT</text>
<text x="10.3" y="185.9">D</text>
<text x="285.3" y="185.9">D</text>
<text x="35" y="199.9">1</text>
<text x="85" y="199.9">2</text>
<text x="135" y="199.9">3</text>
<text x="185" y="199.9">4</text>
<text x="235" y="199.9">5</text>
<text x="285" y="199.9">6</text>
</g>
<g font-size="1.8" fill="#006464">
<text x="40.6" y="16.1">D1</text>
<text x="57" y="14.8">+12V</text>
<text x="75.5" y="15.5">D4</text>
<text x="125.7" y="16.1">D7</text>
<text x="140.9" y="14.2">+12V</text>
<text x="160" y="15.5">D10</text>
<text x="217.8" y="16.7">D12</text>
<text x="233.6" y="15.5">+12V</text>
<text x="251.4" y="16.1">D16</text>
<text x="37.4" y="18.6">1N4148W</text>
<text x="72.3" y="18">1N4148W</text>
<text x="122.5" y="18.6">1N4148W</text>
<text x="157.4" y="18">1N4148W</text>
<text x="215.2" y="19.3">1N4148W</text>
<text x="248.8" y="18.6">1N4148W</text>
<text x="36.7" y="27.5">G6K-2F-Y</text>
<text x="40.6" y="25">K2</text>
<text x="75.5" y="28.2">K4</text>
<text x="121.8" y="26.9">G6K-2F-Y</text>
<text x="125.7" y="24.4">K7</text>
<text x="160" y="27.5">K10</text>
<text x="213.8" y="28.2">G6K-2F-Y</text>
<text x="217.1" y="25.6">K12</text>
<text x="251.4" y="28.8">K15</text>
<text x="71.6" y="30.7">G6K-2F-Y</text>
<text x="156.7" y="30.1">G6K-2F-Y</text>
<text x="248.1" y="31.3">G6K-2F-Y</text>
<text x="125" y="65.6">D6</text>
<text x="139.6" y="64.4">+12V</text>
<text x="158.7" y="65">D9</text>
<text x="37.4" y="72">1N4148W</text>
<text x="40.6" y="69.4">D2</text>
<text x="55.1" y="68.2">+12V</text>
<text x="71" y="71.3">1N4148W</text>
<text x="74.2" y="68.8">D3</text>
<text x="121.8" y="68.2">1N4148W</text>
<text x="155.5" y="67.5">1N4148W</text>
<text x="215.2" y="70.1">1N4148W</text>
<text x="217.8" y="67.5">D13</text>
<text x="233.6" y="66.3">+12V</text>
<text x="248.2" y="69.4">1N4148W</text>
<text x="250.8" y="66.9">D14</text>
<text x="120.5" y="77.7">G6K-2F-Y</text>
<text x="124.4" y="75.2">K6</text>
<text x="217.1" y="75.8">K13</text>
<text x="36" y="80.9">G6K-2F-Y</text>
<text x="39.9" y="78.3">K1</text>
<text x="74.9" y="81.5">K3</text>
<text x="155.4" y="80.9">G6K-2F-Y</text>
<text x="159.3" y="78.3">K9</text>
<text x="213.8" y="78.3">G6K-2F-Y</text>
<text x="248.1" y="81.5">G6K-2F-Y</text>
<text x="251.4" y="79">K16</text>
<text x="71" y="84">G6K-2F-Y</text>
<text x="118" y="119.6">1N4148W</text>
<text x="121.2" y="117.1">D5</text>
<text x="137.1" y="116.4">+12V</text>
<text x="152.3" y="119">1N4148W</text>
<text x="155.5" y="116.4">D8</text>
<text x="216.5" y="117.7">D11</text>
<text x="231.7" y="116.4">+12V</text>
<text x="248.2" y="119.6">1N4148W</text>
<text x="250.8" y="117.1">D15</text>
<text x="121.2" y="125.3">K5</text>
<text x="213.9" y="120.2">1N4148W</text>
<text x="216.5" y="126">K11</text>
<text x="117.3" y="127.9">G6K-2F-Y</text>
<text x="151.6" y="131">G6K-2F-Y</text>
<text x="155.5" y="128.5">K8</text>
<text x="213.2" y="128.5">G6K-2F-Y</text>
<text x="247.5" y="131.7">G6K-2F-Y</text>
<text x="250.8" y="129.1">K14</text>
</g>
<g font-size="1.8" fill="#a90000">
<text x="34.9" y="34">8</text>
<text x="47.6" y="34">1</text>
<text x="119.9" y="33.4">8</text>
<text x="132.6" y="33.4">1</text>
<text x="212" y="34.7">8</text>
<text x="224.7" y="34.7">1</text>
<text x="47.6" y="41.7">2</text>
<text x="69.8" y="37.2">1</text>
<text x="82.5" y="37.2">8</text>
<text x="132.6" y="41">2</text>
<text x="154.9" y="36.6">1</text>
<text x="167.6" y="36.6">8</text>
<text x="246.3" y="37.8">1</text>
<text x="259" y="37.8">8</text>
<text x="34.9" y="44.2">3</text>
<text x="47.6" y="46.7">4</text>
<text x="69.8" y="44.8">2</text>
<text x="82.5" y="47.4">3</text>
<text x="119.9" y="43.6">3</text>
<text x="132.6" y="46.1">4</text>
<text x="154.9" y="44.2">2</text>
<text x="167.6" y="46.7">3</text>
<text x="212" y="44.8">3</text>
<text x="224.7" y="42.3">2</text>
<text x="224.7" y="47.4">4</text>
<text x="246.3" y="45.5">2</text>
<text x="47.6" y="51.8">7</text>
<text x="69.8" y="49.9">4</text>
<text x="119.9" y="53.7">6</text>
<text x="132.6" y="51.2">7</text>
<text x="154.9" y="49.3">4</text>
<text x="224.7" y="52.5">7</text>
<text x="246.3" y="50.5">4</text>
<text x="259" y="48">3</text>
<text x="34.9" y="54.4">6</text>
<text x="47.6" y="56.9">5</text>
<text x="69.8" y="55">7</text>
<text x="82.5" y="57.5">6</text>
<text x="132.6" y="56.3">5</text>
<text x="154.9" y="59.4">5</text>
<text x="154.9" y="54.4">7</text>
<text x="167.6" y="56.9">6</text>
<text x="212" y="55">6</text>
<text x="224.7" y="57.5">5</text>
<text x="246.3" y="55.6">7</text>
<text x="259" y="58.2">6</text>
<text x="69.8" y="60.1">5</text>
<text x="246.3" y="60.7">5</text>
<text x="34.2" y="87.4">8</text>
<text x="46.9" y="87.4">1</text>
<text x="118.7" y="84.2">8</text>
<text x="131.4" y="84.2">1</text>
<text x="153.6" y="87.4">1</text>
<text x="166.3" y="87.4">8</text>
<text x="212" y="84.8">8</text>
<text x="224.7" y="84.8">1</text>
<text x="246.3" y="88">1</text>
<text x="259" y="88">8</text>
<text x="46.9" y="95">2</text>
<text x="69.1" y="90.6">1</text>
<text x="81.8" y="90.6">8</text>
<text x="118.7" y="94.4">3</text>
<text x="131.4" y="91.8">2</text>
<text x="153.6" y="95">2</text>
<text x="212" y="95">3</text>
<text x="224.7" y="92.5">2</text>
<text x="246.3" y="95.6">2</text>
<text x="34.2" y="97.5">3</text>
<text x="46.9" y="100.1">4</text>
<text x="69.1" y="98.2">2</text>
<text x="81.8" y="100.7">3</text>
<text x="131.4" y="96.9">4</text>
<text x="131.4" y="102">7</text>
<text x="153.6" y="100.1">4</text>
<text x="166.3" y="97.5">3</text>
<text x="224.7" y="97.5">4</text>
<text x="246.3" y="100.7">4</text>
<text x="259" y="98.2">3</text>
<text x="34.2" y="107.7">6</text>
<text x="46.9" y="105.2">7</text>
<text x="69.1" y="103.3">4</text>
<text x="118.7" y="104.5">6</text>
<text x="131.4" y="107.1">5</text>
<text x="153.6" y="105.2">7</text>
<text x="166.3" y="107.7">6</text>
<text x="212" y="105.2">6</text>
<text x="224.7" y="107.7">5</text>
<text x="224.7" y="102.6">7</text>
<text x="246.3" y="105.8">7</text>
<text x="46.9" y="110.2">5</text>
<text x="69.1" y="113.4">5</text>
<text x="69.1" y="108.3">7</text>
<text x="81.8" y="110.9">6</text>
<text x="153.6" y="110.2">5</text>
<text x="246.3" y="110.9">5</text>
<text x="259" y="108.3">6</text>
<text x="115.5" y="134.4">8</text>
<text x="128.2" y="134.4">1</text>
<text x="149.8" y="137.5">1</text>
<text x="162.5" y="137.5">8</text>
<text x="211.4" y="135">8</text>
<text x="224.1" y="135">1</text>
<text x="128.2" y="142">2</text>
<text x="224.1" y="142.6">2</text>
<text x="245.7" y="138.2">1</text>
<text x="258.4" y="138.2">8</text>
<text x="115.5" y="144.5">3</text>
<text x="128.2" y="147.1">4</text>
<text x="149.8" y="145.2">2</text>
<text x="162.5" y="147.7">3</text>
<text x="211.4" y="145.2">3</text>
<text x="224.1" y="147.7">4</text>
<text x="245.7" y="145.8">2</text>
<text x="258.4" y="148.3">3</text>
<text x="115.5" y="154.7">6</text>
<text x="128.2" y="152.1">7</text>
<text x="149.8" y="150.2">4</text>
<text x="149.8" y="155.3">7</text>
<text x="211.4" y="155.3">6</text>
<text x="224.1" y="152.8">7</text>
<text x="245.7" y="150.9">4</text>
<text x="245.7" y="156">7</text>
<text x="128.2" y="157.2">5</text>
<text x="149.8" y="160.4">5</text>
<text x="162.5" y="157.9">6</text>
<text x="224.1" y="157.9">5</text>
<text x="245.7" y="161">5</text>
<text x="258.4" y="158.5">6</text>
</g>
</svg>
